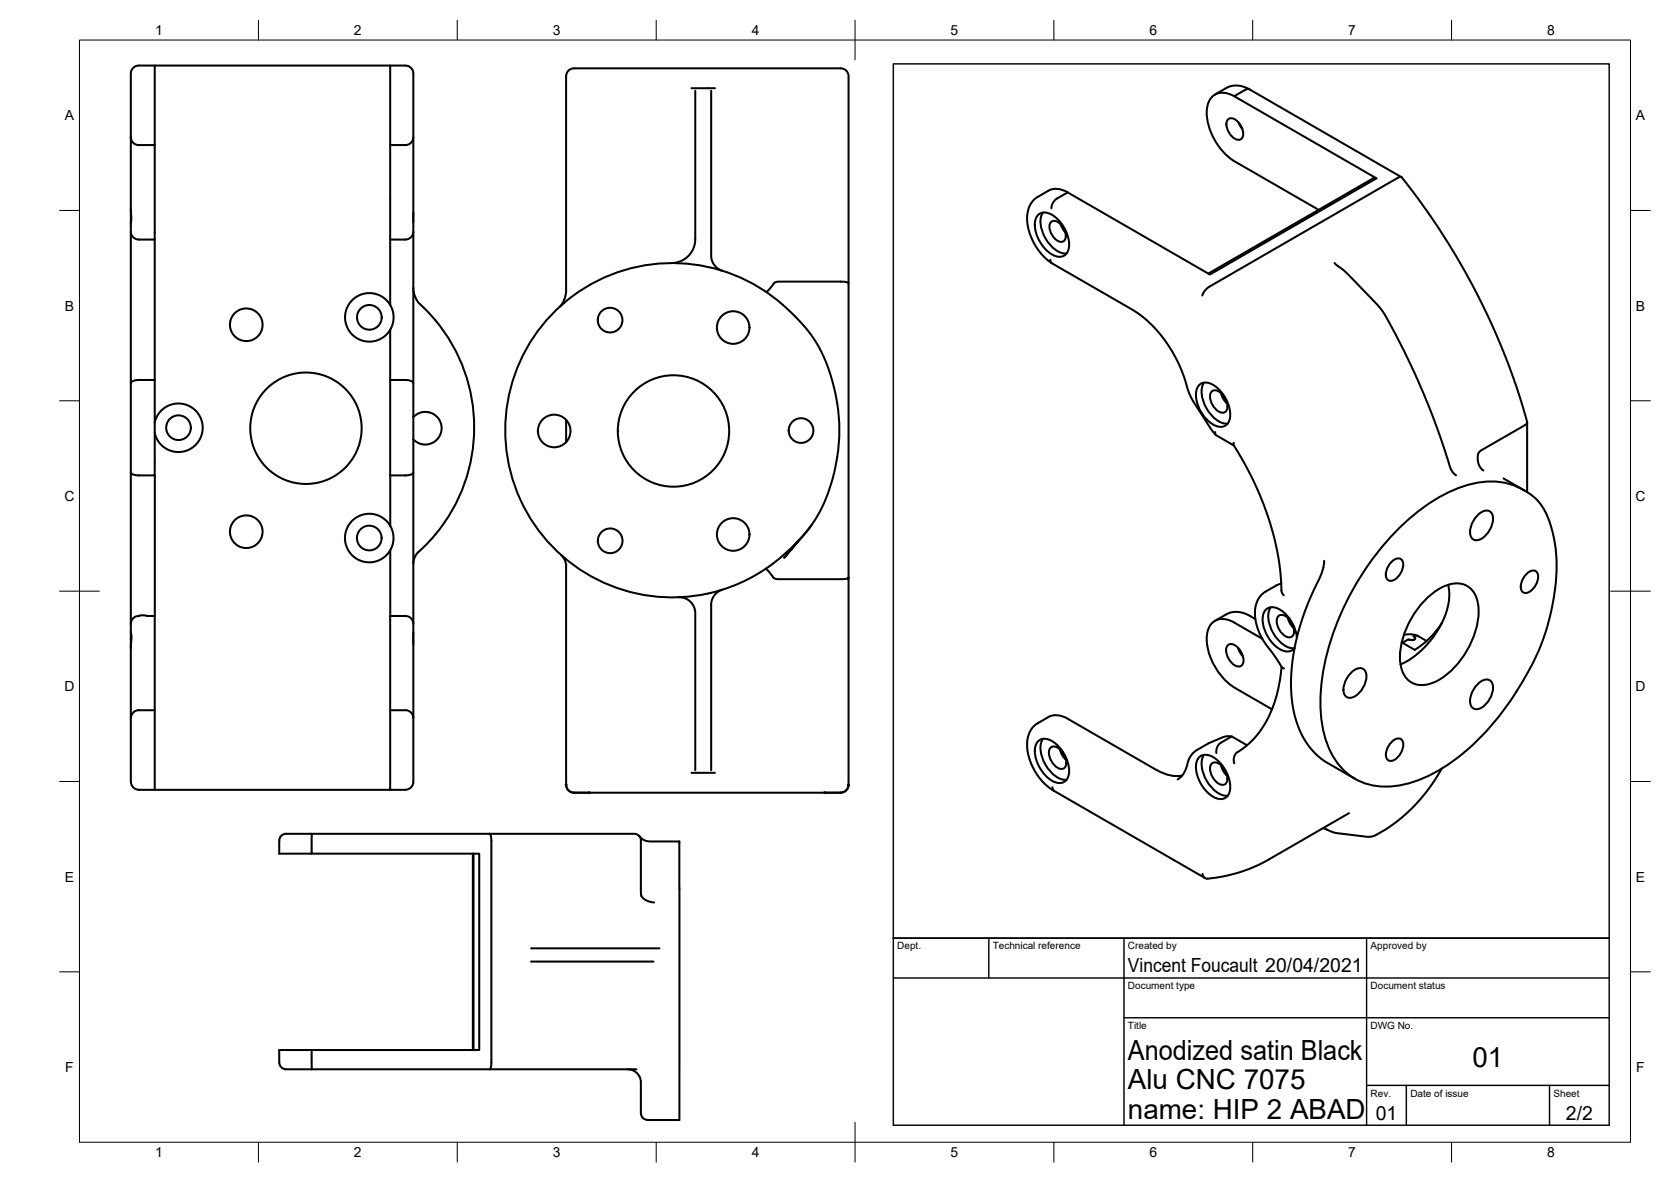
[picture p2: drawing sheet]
<svg xmlns="http://www.w3.org/2000/svg" width="420mm" height="297mm" viewBox="0 0 420 297" stroke-linecap="round" stroke-linejoin="round" font-family="sans-serif">
<!-- layer: Visible -->
<g fill="none" stroke="#000" stroke-width=".51">
<path d="M38.9 16.5v20h-4.2l-.6-.2-.9-.7-.3-1.2 .1 20.2-.1 3.7 .4 1.2 1.2 .7h4.4v-23.7M98.1 16.5l-63.8 .1-1 .7-.4 1.1v16M98.1 36.5v-20h4.2l1.1 .6 .4 .6 .1 .7v178.1M103.9 34.4l-.3 1.2-.9 .7-.6 .2h-4v40.1M173.9 22.2h5.9M174.8 22.8v37.9l-.5 1.9-1.3 1.9-1.9 1.2-2.3 .4M178.8 22.8v41.6a4 4 0 0 0 2.8 3.6M308.7 30.1a1.8 1.8 0 0 1 2.7 .7l.7 1.1a2.53 2.53 0 0 1-.1 3.1 2.75 2.75 0 0 1-3.2-2 3.2 3.2 0 0 1-.1-2.9zM310.3 24.2a4.5 4.5 0 0 0-5.7 .3 8.7 8.7 0 0 0-.3 8.2 15.9 15.9 0 0 0 5.7 7.6M311.4 30.7l1 1.8M314.2 22.4l-.9 .1-3 1.7 35.8 20.6-41.9 24.2-35.7-20.6M314.2 22.4l-.9-.4a5.5 5.5 0 0 0-5 .1l-2.8 1.7"/>
<path d="M314.2 22.4l38.2 22.1M32.9 58.2v38.1l.4-.5 1.1-.3h4.5v-35.3M32.9 52.5v3.6M103.9 53.4v2.4M103.9 58.2l-.4 1.2-.9 .7-4.5 .1M261.2 53.8a3.3 3.3 0 0 1 4 .7 9.3 9.3 0 0 1 3.6 7.8 2.54 2.54 0 0 1-1.7 2.2 2.54 2.54 0 0 1-2.6-.5 9.3 9.3 0 0 1-4.2-8.4l.2-.7zM262.2 53.4a6.2 6.2 0 0 0 .7 6.5 6.6 6.6 0 0 0 5.3 3.8M264.1 55.9a1.76 1.76 0 0 1 2.7 .6l.7 1.1a2.46 2.46 0 0 1-.1 3.1 2.67 2.67 0 0 1-3.1-2 3.1 3.1 0 0 1-.2-2.8zM266.7 56.4l1.1 1.9M268.5 48.4l-3.2 1.8-.6 .9-.3 1.3M268.5 48.3a5 5 0 0 0-4.9-.4l-3.1 1.8-1.1 1.1-.9 2.1-.2 2.3 .6 3.3 1.1 2.7 1.9 2.7 2.6 2.2M310 40.3l21.5 12.5"/>
<path d="M346.1 44.8h-.8l-41.5 24M98.1 76.6l-1.1-1.4-1.7-1-2-.5-1.9 .1-2 .9-1.2 1.2-1.1 1.8-.3 1.8 .2 1.9 1 2.1 1.5 1.3 1.7 .8 2 .3 1.9-.5 1.8-1 1.2-1.5M98.1 76.6a6.1 6.1 0 0 1 0 6.3M103.9 72.3l.3 1.7 .8 1.8 4.5 4.7M192.7 73.4l.5-.5 1.4-1.8 .9-.3h16.1l1.8 .3v74.1M196.9 76.7a42 42 0 0 0-59.2 3.7 42 42 0 0 0 3.5 59.2 42 42 0 0 0 59.3-3.5l3.2-3.7 2.4-3.8 2.3-5.3 1.7-6.3a43.8 43.8 0 0 0 .4-15.7M196.9 76.7l3.5 3.3 2.2 2.4 2.1 2.9 1.4 2.2 1.6 3.4 1.1 3.1 1 3.8 .7 3.5M213.4 71.1v-52.1l-.3-.8-.6-.7-1-.3h-67.2l-1.3 .5-.7 1.3v54a6 6 0 0 1-1.4 3.9l-.2 .3M264.1 65.3l.4 .9M264.5 66.2l20.7 11.9 2.2 1.6 2.8 2.6 2.4 2.8 2.3 3.4 2.3 4.9 1.6 4.9 .8 1.7 4.6 7.3 1.5 2M302.3 74.3l.7-1.4 1-.8 47.5-27.4 .9-.2 4 5.2 5.7 8.1 4 6.6 5.4 9.6 3.3 6.9 3.6 8.5 2.6 7 2.7 8.6 .3 1.2-.4 .5-11.7 6.9-.3 1.2 .1 1.5 .3 .9 1 1M335.6 66.1l3.3 2.8 7.2 7.4 2.2 2.9 4.8 9 3.3 7 4.8 11.9 3.6 10.7 .5 1 .8 .7"/>
<path d="M38.9 95.5v24h-4.2l-1.5-.4a.84 .84 0 0 1-.3-1.1v-21.7M98.1 95.5h4.3l1.1 .3 .4 .5M98.1 82.9v36.6M109.5 80.5a42 42 0 0 1 0 53.8M302.8 96.2a6.2 6.2 0 0 0 .6 6.5 6.6 6.6 0 0 0 5.3 3.8M304.5 98.5a1.87 1.87 0 0 1 2.9 .7l.7 1.1a2.62 2.62 0 0 1-.1 3.3 2.62 2.62 0 0 1-2.9-1.5l-.4-.6a3.3 3.3 0 0 1-.2-3zM307 98.8l.6 1.4 .9 1.2M32.9 118.7v38.1M38.9 106.2l.6-1.7 1.5-1.8 2-1 2.4-.3 1.9 .5 1.2 .7 .9 .8 1.2 1.9 .4 1.9-.4 2.5-1.1 1.8-1.7 1.4-1.3 .5-1.1 .2-1.9-.2-2.1-.9-1.6-1.5-.5-1-.4-1.2M38.9 119.5v35.3M98.1 119.5v12.7M103.9 104.8l1.4-1 1.5-.3a4.1 4.1 0 0 1 4.2 4.7 4.1 4.1 0 0 1-5.3 3.3l-.9-.4-.9-.7"/>
<path d="M103.9 118.7l-.3 .4-1 .3-4.5 .1M142.3 105.5v5.6M301.4 102.2a5 5 0 0 1 .3-5.6 3.3 3.3 0 0 1 4.3 .8 9.1 9.1 0 0 1 3.2 7.9 2.57 2.57 0 0 1-4.3 1.3l-1.9-1.6-1.7-2.7M305.6 108.6l.1 .7 4.5 2.6M310.2 111.3v.6l2.6 4.4 2.7 5.2 3.3 8.2 1.3 4.4 1 4.4 .7 4.2 .4 4.1a3.5 3.5 0 0 0 .3 2.4l.3 .4M384 106.1v17.6M98.1 138.4v16.5M109.5 134.3l-4.4 4.5a3.9 3.9 0 0 0-1.2 2.9M141.1 139.5a4 4 0 0 1 1.3 2.9M204 132l-6.8 8.2 3.4-4.2M371.4 129.6a2.6 2.6 0 0 1 3.4-1 3.8 3.8 0 0 1-.2 4.6 4.1 4.1 0 0 1-3.9 2.5 2.6 2.6 0 0 1-.8-3.4l.6-1.4zM378 120.2l5.4 3.1"/>
<path d="M381.4 122.3l3.6 2 1.3 1.2 1.3 1.6 1.8 3.5 1.4 5.1a42.3 42.3 0 0 1-.2 14.8l-1.4 6.3-1.7 5.3-2.2 4.7-4 7M381.4 122.3a19.3 19.3 0 0 0-15.6 .7 53.1 53.1 0 0 0-21.7 18.9 64 64 0 0 0-12.1 34.2 24 24 0 0 0 5.6 17.2 15.7 15.7 0 0 0 15.2 3.9 41.3 41.3 0 0 0 18.7-11.2 67.5 67.5 0 0 0 9.8-12.2M32.9 158.8v4M38.9 154.8l-3.3-.2-1.4 .3-.9 .6-.4 1 .2 4.1-.2 1.8v34.1M38.9 154.8v43.7M103.9 156.8l-.4-1.2-.9-.7-4.5-.1v43.7h-59.2M103.9 159v2.9M142.3 142.4v54.8M170.7 150.1l1.3 .2 1.4 .7 .9 1 .5 1.6v40M181.6 148.2a4 4 0 0 0-2.8 3.8v41.6M192.5 142.9l.7 .6 1.4 1.8 .9 .2h16.4l1.5-.3v52.2l-.6 1.2-.6 .4-.9 .2M315.7 155.6l-2.3-1.2a5.5 5.5 0 0 0-5.1 0l-2.8 1.6"/>
<path d="M319.5 152.6a6.2 6.2 0 0 0 .7 6.5 6.6 6.6 0 0 0 5.3 3.8M320.9 147.1l-3 1.8-1.2 1.1-.6 1.2-.4 1.1-.1 2.7 .5 2.7 1.6 3.3 2.6 3.5 2 3.2 .6 .3M321.3 155a1.87 1.87 0 0 1 2.9 .6l.7 1.2a2.62 2.62 0 0 1-.1 3.2 2.62 2.62 0 0 1-3-1.5l-.3-.6a3.3 3.3 0 0 1-.2-2.9zM322.2 146.7l-1.3 .4M323.8 155.2l.6 1.5 .9 1.2M333 140.9l-.2 1.6-.5 1.7-4.1 9.2-1.5 4.5-.8 3.2-.7 3.7-.5 3.9-.1 4.5 .4 3.6 .5 2.7 1.2 3.7 1.2 2.5 1.7 2.5 1.2 1.3 2 1.6 7.9 4.6M349.7 141.4a1.87 1.87 0 0 1 2.8-.6 4 4 0 0 1-3 5.2 1.87 1.87 0 0 1-.8-2.8zM353 159.6l1.6-.2 1.8 .4M355.5 159.9l.4 .4-.2 .4-.6 .1-1-.1-1.5 .8M355.5 159.9l.5-.2 .5 .1 2.2 1.3M355.5 159.9h.1M358.6 150.5a10.6 10.6 0 0 1 9-3.8 5.7 5.7 0 0 1 4.1 5.6 21.1 21.1 0 0 1-11 19.1 5.5 5.5 0 0 1-8-2.6 15.4 15.4 0 0 1 1.5-12.1 23.5 23.5 0 0 1 4.4-6.2z"/>
<path d="M362.5 156.6a21 21 0 0 1-6.8 6.7l-3.3-1.8M364.1 147l.3 2.2-.2 2.8-.7 2.5-1.6 3.3-2 2.9-2.5 2.7-2.5 2.1-2.8 1.5M383.6 144.5a1.87 1.87 0 0 1 2.9-.7 4 4 0 0 1-3 5.2 1.87 1.87 0 0 1-.9-2.8zM38.9 178.5h-4a2 2 0 0 0-2 2M98.1 178.5h3.8M101.9 178.5a2 2 0 0 1 2 2M308.6 162.3a1.87 1.87 0 0 1 2.8 .7l.8 1.1a2.62 2.62 0 0 1-.2 3.3 2.62 2.62 0 0 1-2.9-1.5l-.3-.6a3.3 3.3 0 0 1-.2-3zM310.6 172.9l9.2 5.4M311.3 162.8l.3 .9 .9 1.3M317.4 160.5l-6.9-4a4.4 4.4 0 0 0-6.2 .6 9.9 9.9 0 0 0 .5 9.2 15.1 15.1 0 0 0 5.8 6.6M322.2 167.6l-.8 5.5-1.2 4.1a22.8 22.8 0 0 1-9.5 12.2l-.5 1.1 .1 1.3M326.1 160.2a9.1 9.1 0 0 0-5.6-7.5 2.45 2.45 0 0 0-3 2.7 9.2 9.2 0 0 0 5 8.1 2.47 2.47 0 0 0 3-.7"/>
<path d="M339.6 169.2a2.6 2.6 0 0 1 3.3-1 3.8 3.8 0 0 1-.2 4.6 4.1 4.1 0 0 1-3.8 2.5 2.6 2.6 0 0 1-.9-3.4l.6-1.4zM354.1 160.7l.7 .2 .8-.2M371.4 172.1a2.6 2.6 0 0 1 3.4-1 3.8 3.8 0 0 1-.2 4.6 4.1 4.1 0 0 1-3.9 2.4 2.6 2.6 0 0 1-.8-3.4l.6-1.4zM32.9 196.5a2 2 0 0 0 2 2M34.9 198.5h4M98.1 198.5h3.8M103.9 196.5a2 2 0 0 1-2 2M142.3 197.2l.2 .7 .4 .7 .6 .4 .8 .2M142.3 197.2a2 2 0 0 0 2 2M144.3 199.2h67M173.9 194.2h5.9M213.4 197.2a2 2 0 0 1-2 2"/>
<path d="M261.2 186.1a3.3 3.3 0 0 1 4 .6 9.3 9.3 0 0 1 3.6 7.9 2.54 2.54 0 0 1-1.7 2.1 2.54 2.54 0 0 1-2.6-.5 9.3 9.3 0 0 1-4.2-8.3l.2-.8zM262.2 185.7a6.2 6.2 0 0 0 .7 6.5 6.6 6.6 0 0 0 5.3 3.8M263.6 180.2l-2.8 1.6-1.1 1-.9 1.4-.5 2 .1 2.5 .6 2.5 1.2 2.6 2.2 2.9 2.2 1.8 38.4 22.2M263.6 180.2a5 5 0 0 1 5 .5M264 188a1.87 1.87 0 0 1 2.9 .7l.7 1.1a2.62 2.62 0 0 1-.1 3.3 2.62 2.62 0 0 1-2.9-1.5l-.4-.6a3.3 3.3 0 0 1-.2-3zM264.6 197.8l.1 .6 .3 .4M266.5 188.3l.6 1.4 .9 1.2M268.6 180.7l22.2 12.8a9.2 9.2 0 0 0 6.5 1.4M301.5 190.4l.7-.6 .9-.1a4.2 4.2 0 0 1 3.1 1.4 8.7 8.7 0 0 1 2.9 8.1 2.63 2.63 0 0 1-4.3 .9 8.8 8.8 0 0 1-3.9-8.8zM302.8 189.7a6.2 6.2 0 0 0 .6 6.5 6.6 6.6 0 0 0 5.3 3.8M304.5 192a1.87 1.87 0 0 1 2.9 .7l.7 1.1a2.62 2.62 0 0 1-.1 3.3 2.62 2.62 0 0 1-2.9-1.5l-.4-.6a3.3 3.3 0 0 1-.2-3zM307 192.3l.6 1.5 .9 1.2"/>
<path d="M309.7 185.1l-3.2 2-.6 1.1-.1 1M313.6 187.3l-3.9-2.2-.6-.1-1.7 .3-3.6 1.5-3 1.8-1 .8-.9 1.4-1 3.1-.9 1.3-.9 .7M349.7 186.7a1.87 1.87 0 0 1 2.9-.7 4 4 0 0 1-3 5.2 1.87 1.87 0 0 1-.9-2.8zM362.5 193.1l-1.8 3-1.9 2.8-3.5 4-4.4 3.8-4.8 3.1a4 4 0 0 1-2.6 .5l-7.6-1-3.2-1.2M78.4 214.5h-8.2v-3.3a2.03 2.03 0 0 1 2.7-1.7h5.5v5h42.1v49.4h-42.1M78.4 209.5h44.7M118.9 214.5v49.4M119.1 214.5v49.4M160.8 210.2l.7 .7 1.4 .5 7.9 .1M170.8 211.9v11.4M170.8 211.5v.4M339.2 204.4l-20.1 11.6a35.7 35.7 0 0 1-16 4.7l-.4-.3-.4-.8"/>
<path d="M133.5 238.3h32.3M164.5 226.8l-1.1-.2-1.1-.4-.8-.6-.3-.6-.1-14-.3-.8-.8-.6-36.9-.1 .3 .5 .1 1v56.2l-.1 1.1-.3 .4M170.8 223.2v58.3M133.5 241.6h30.8M78.4 268.7v-4.8h-8.2v3.1a2.06 2.06 0 0 0 2.7 1.7h87.1M157.8 268.7l1 .2 1.1 .5 .6 .7 .5 1 .1 8.7M161.2 279.8a1.66 1.66 0 0 0 1.6 1.6M162.8 281.5h8"/>
<circle cx="92.9" cy="79.8" r="3.1"/>
<circle cx="61.9" cy="81.6" r="4.1"/>
<circle cx="153.4" cy="80.5" r="3.1"/>
<circle cx="184.4" cy="82.3" r="4.1"/>
<circle cx="44.9" cy="107.5" r="3.1"/>
<circle cx="76.9" cy="107.6" r="14"/>
<circle cx="139.4" cy="108.3" r="4.1"/>
<circle cx="169.3" cy="108.3" r="14"/>
<circle cx="201.4" cy="108.2" r="3.1"/>
<circle cx="61.9" cy="133.6" r="4.1"/>
<circle cx="92.8" cy="135.2" r="6.1"/>
<circle cx="92.8" cy="135.2" r="3.1"/>
<circle cx="153.4" cy="135.9" r="3.1"/>
<circle cx="184.4" cy="134.3" r="4.1"/>
</g>
<g fill="#000" stroke="#000" stroke-width=".25">
<circle cx="142.3" cy="197.2" r=".24"/>
<circle cx="148.2" cy="199.2" r=".24"/>
<circle cx="207.4" cy="199.2" r=".24"/>
<circle cx="213.4" cy="197.2" r=".24"/>
</g>
<!-- layer: Border -->
<g fill="none" stroke="#000" stroke-width=".25">
<path d="M20 10.1h390v276.9h-390zM65 5.1v5M115 5.1v5M165 5.1v5M215 5.1v10M265 5.1v5M315 5.1v5M365 5.1v5M15 52.9h5M410 52.9h5M15 100.7h5M410 100.7h5"/>
<path d="M15 148.6h10M405 148.6h10M15 196.4h5M410 196.4h5M15 244.2h5M410 244.2h5M65 287v5M115 287v5M165 287v5M215 282.1v9.9M265 287v5M315 287v5"/>
<path d="M365 287v5"/>
</g>
<!-- layer: TitleBlock -->
<path d="M224.6 235.8h180v47h-180zM248.6 235.8v10M282.6 235.8v47M343.6 235.8v47M224.6 245.8h180M282.6 255.8h122M343.6 272.8h61M353.6 272.8v10M389.6 272.8v10" fill="none" stroke="#000" stroke-width=".36"/>
<!-- layer: Sketch2 -->
<path d="M224.6 16.1h180v219.7h-180z" fill="none" stroke="#000" stroke-width=".36"/>
<g font-size="7">
<text x="283.6" y="266.3">Anodized satin Black</text>
<text x="370.2" y="268">01</text>
<text x="283.6" y="273.8">Alu CNC 7075</text>
<text x="283.6" y="281.3">name: HIP 2 ABAD</text>
</g>
<g font-size="4.9">
<text x="283.6" y="244.3">Vincent Foucault 20/04/2021</text>
<text x="345.9" y="281.4">01</text>
<text x="393.7" y="281.4">2/2</text>
</g>
<g font-size="3.5">
<text x="39" y="8.8">1</text>
<text x="89" y="8.8">2</text>
<text x="139" y="8.8">3</text>
<text x="189" y="8.8">4</text>
<text x="239" y="8.8">5</text>
<text x="289" y="8.8">6</text>
<text x="339" y="8.8">7</text>
<text x="389" y="8.8">8</text>
<text x="16.3" y="30.2">A</text>
<text x="411.3" y="30.2">A</text>
<text x="16.3" y="78">B</text>
<text x="411.3" y="78">B</text>
<text x="16.2" y="125.9">C</text>
<text x="411.2" y="125.9">C</text>
<text x="16.2" y="173.7">D</text>
<text x="411.2" y="173.7">D</text>
<text x="16.3" y="221.6">E</text>
<text x="411.3" y="221.6">E</text>
<text x="16.4" y="269.4">F</text>
<text x="411.4" y="269.4">F</text>
<text x="39" y="290.8">1</text>
<text x="89" y="290.8">2</text>
<text x="139" y="290.8">3</text>
<text x="189" y="290.8">4</text>
<text x="239" y="290.8">5</text>
<text x="289" y="290.8">6</text>
<text x="339" y="290.8">7</text>
<text x="389" y="290.8">8</text>
</g>
<g font-size="2.5">
<text x="225.6" y="238.6">Dept.</text>
<text x="249.6" y="238.6">Technical reference</text>
<text x="283.6" y="238.6">Created by</text>
<text x="344.6" y="238.6">Approved by</text>
<text x="283.6" y="248.6">Document type</text>
<text x="344.6" y="248.6">Document status</text>
<text x="283.6" y="258.6">Title</text>
<text x="344.6" y="258.6">DWG No.</text>
<text x="344.6" y="275.6">Rev.</text>
<text x="354.6" y="275.6">Date of issue</text>
<text x="390.6" y="275.6">Sheet</text>
</g>
</svg>
